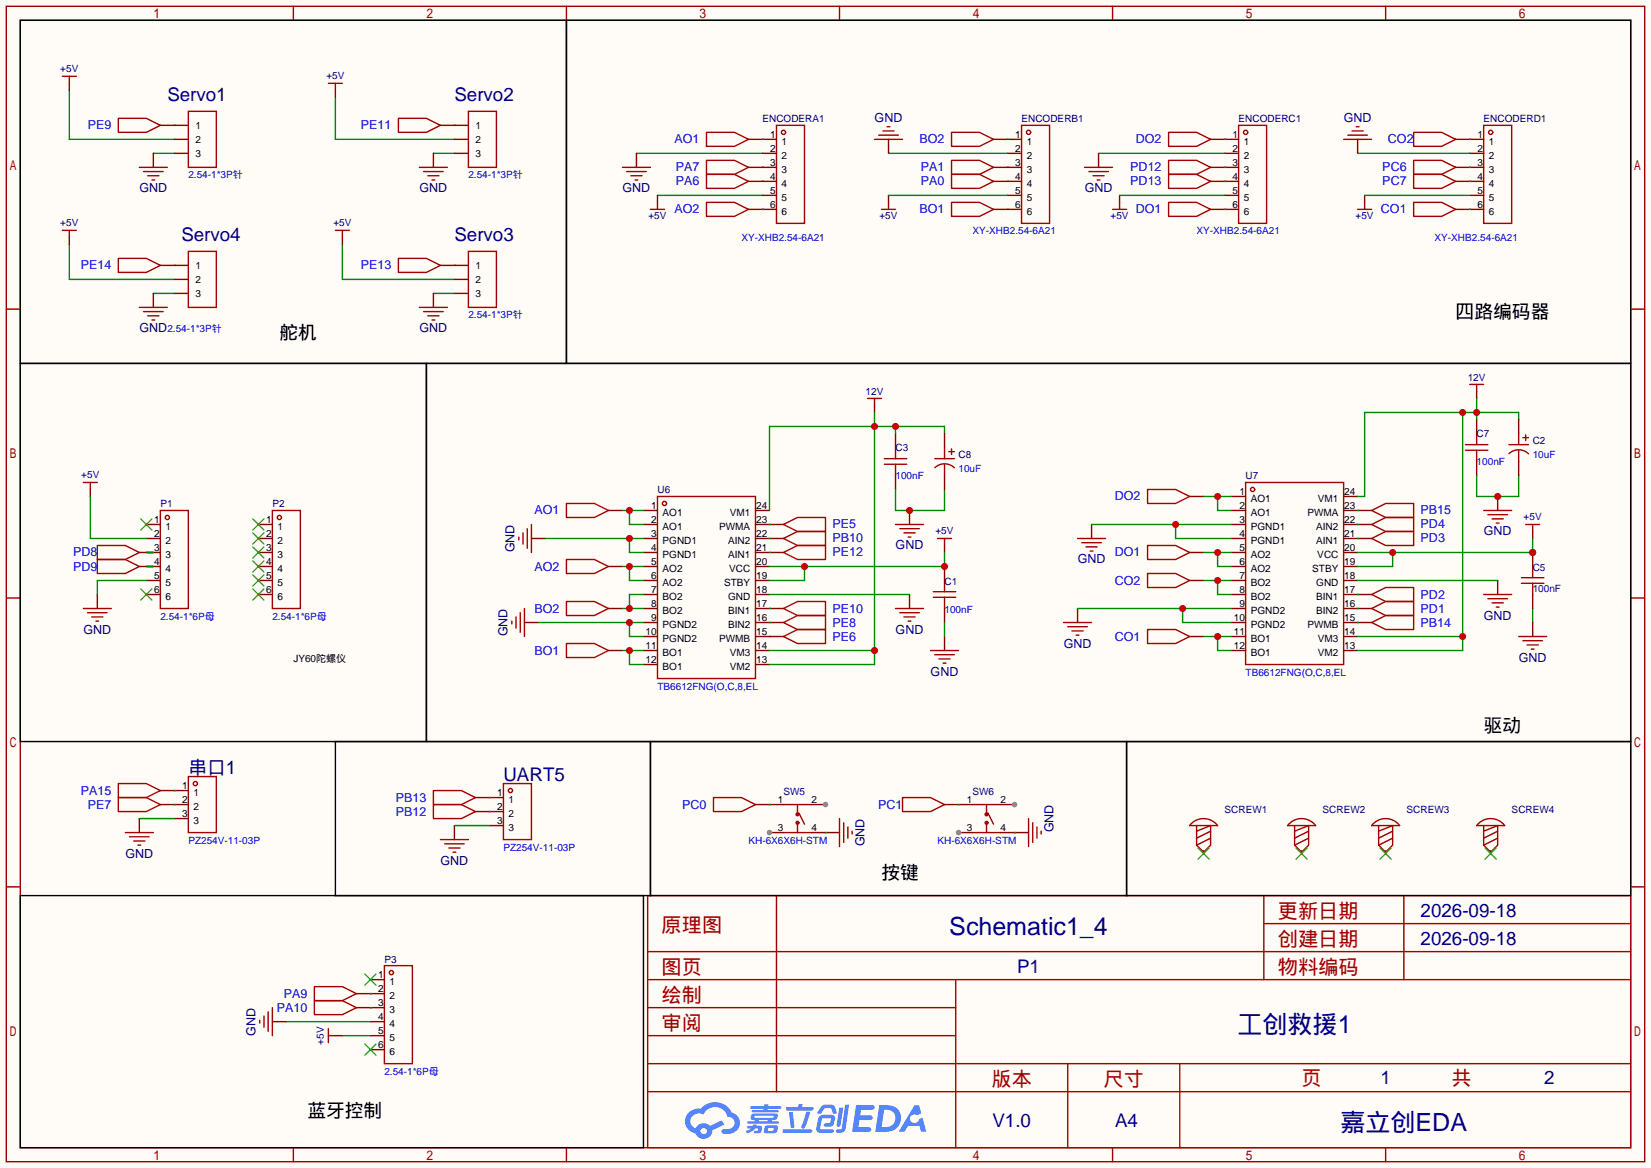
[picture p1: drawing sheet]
<svg xmlns="http://www.w3.org/2000/svg" width="299mm" height="212mm" viewBox="0 0 299 212" stroke-linecap="round" stroke-linejoin="round" font-family="sans-serif">
<path d="M0 0h299.5v211.8h-299.5z" fill="#fffcf7"/>
<g fill="none" stroke="#a10000" stroke-width=".25">
<path d="M1.1 1.1h297.2v209.6h-297.2zM3.7 3.7h292.1v204.5h-292.1zM53.2 1.1v2.6M102.7 1.1v2.6M152.3 1.1v2.6M201.8 1.1v2.6M251.3 1.1v2.6M1.1 56.1h2.6M295.8 56.1h2.5M1.1 108.5h2.6M295.8 108.5h2.5M1.1 160.8h2.6"/>
<path d="M117.5 162.4h178.3v45.8h-178.3zM117.5 177.7h178.3M117.5 172.6h178.3M140.8 162.4v35.6M173.4 177.7v30.5M229.2 162.4v15.3M229.2 167.5h66.6M254.6 162.4v15.3M295.8 160.8h2.5M117.5 182.8h55.9M117.5 198h178.3M117.5 192.9h178.3"/>
<path d="M117.5 187.8h55.9M193.7 192.9v15.3M214 192.9v15.3M53.2 208.2v2.5M102.7 208.2v2.5M152.3 208.2v2.5M201.8 208.2v2.5M251.3 208.2v2.5"/>
</g>
<g fill="#5487ff">
<path d="M155.3 200.4h2.1a.97 .97 0 0 1 1.3 .4 .53 .53 0 0 1-.7 .5h-1.8l-.2 1h1.9a.43 .43 0 0 1 .4 .5 .43 .43 0 0 1-.5 .3h-1.9l-.2 1.3h1.7a.45 .45 0 0 1 .6 .2 .45 .45 0 0 1-.2 .6l-3.2 .1z"/>
<path d="M165.9 200.5h.8l.4 1.4-.7 .4a.82 .82 0 0 0-1.2 .1 .82 .82 0 0 0 .1 1.1 .82 .82 0 0 0 1.2 0l.2-.5 .6-.3 .7 2.5h-.9l-.3-1h-2.1l-.6 1h-1.1z"/>
<path d="M152.2 200.9h.8l-.5 3.2a.36 .36 0 0 1-.4 .3 .36 .36 0 0 1-.3-.4z"/>
<path d="M153.3 200.4h.7l-.6 4.3a1.13 1.13 0 0 1-1.8 .6l.2-.4 .7-.1 .2-.2z"/>
<path d="M149 200.7l.6-.4h1a.77 .77 0 0 1 .9 .6l.3 .9-.2 .2h-.5l-.4-1h-.9a1.3 1.3 0 0 0-.8 .9l-.6 .1-.2-.2z"/>
<path d="M148.6 202.5l.5-.3h1.7a.66 .66 0 0 1 .6 .9l-.1 .4a.81 .81 0 0 1-.9 .9h-.7a.32 .32 0 0 1-.3-.4 .32 .32 0 0 1 .4-.3h.7l.3-.9-1.7 .1-.3 1.9h2.1a.32 .32 0 0 1 .4 .4 .32 .32 0 0 1-.4 .3l-2.3-.1-.5-.3v-.5z"/>
<path d="M142 204.8h5a.33 .33 0 0 1 .3 .4 .33 .33 0 0 1-.3 .3h-4.9l-.2-.2z"/>
<path d="M146.3 201.6h.7l-1 2.9a.36 .36 0 0 1-.4 .2 .36 .36 0 0 1-.3-.3z"/>
<path d="M143.1 201.7h.7l.3 2.6a.34 .34 0 0 1-.3 .3 .34 .34 0 0 1-.4-.2z"/>
<path d="M142.6 200.8h2.2l.1-.4 .1-.2h.6l-.1 .6h1.8a.32 .32 0 0 1 .3 .3 .32 .32 0 0 1-.4 .3h-4.5l-.1-.1z"/>
<path d="M135.6 204.2h.9l.1-.2 .7-.1-.1 .3h.9a.82 .82 0 0 1-.6 1.3h-.7v-.4l.7-.1v-.3h-.5l-.5 .4-1 .4-.2-.4 1-.4h-.8z"/>
<path d="M136.1 200.6h2.5v-.3h.8l-.1 .3h2.2l.2 .3-.2 .2h-2.3v.3h1.8l.2 .2-.2 .2h-4.5l-.2-.2 .1-.2h2l.1-.3h-2.3l-.1-.2z"/>
<path d="M159.5 200.4l-.7 4.9h1.6a2.47 2.47 0 0 0 2.9-1.7 2.47 2.47 0 0 0-1.4-3zM160.4 201.3a1.61 1.61 0 0 1 2 1.4 1.61 1.61 0 0 1-1.8 1.7h-.7z"/>
<path d="M136.3 202.2a.55 .55 0 0 0-.2 .7 .55 .55 0 0 0 .7 .2l.1 .3h-1.3v.4h5.5l.2-.2-.2-.2h-1.2l.2-.3a.7 .7 0 0 0 .8-.2 .7 .7 0 0 0 0-.9h-4.1zM136.9 202.4h3.3l.2 .1-.2 .2h-3.2l-.2-.1zM137.6 203.1h1.7l-.2 .3h-1.4z"/>
<path d="M138.8 204.3a1.05 1.05 0 0 0-.1 1.2 2.91 2.91 0 0 0 2.2-.2 .98 .98 0 0 0 0-1.2h-1.6zM139.4 204.6l.8-.1 .1 .1v.3l-.2 .2h-.8z"/>
<path d="M125 201.7a2.23 2.23 0 0 0-.7 2.3 2.23 2.23 0 0 0 1.8 1.6 1.58 1.58 0 0 0 1.8 .9 1.58 1.58 0 0 0 1.3-1.5l2.2-1-.5-.8-2.1 1a1.65 1.65 0 0 0-2.6 .5 1.45 1.45 0 0 1-.8-2 1.45 1.45 0 0 1 2-.7l.2 .1a2.3 2.3 0 0 1 2.3-1.3 2.3 2.3 0 0 1 2.1 1.7 1.12 1.12 0 0 1 1.2 1.1 1.12 1.12 0 0 1-1.1 1.2h-.7a.45 .45 0 0 0-.6 .3 .45 .45 0 0 0 .5 .6 2.26 2.26 0 0 0 2.9-2.5 2.04 2.04 0 0 0-1.5-1.4 3.3 3.3 0 0 0-5.5-.7l-1.2 .1zM127.1 205.2a.57 .57 0 0 1 1.1 0 .57 .57 0 0 1-1.1 0z"/>
</g>
<g fill="none" stroke="#a10000" stroke-width=".25">
<path d="M15.1 87.5h2.6M16.4 87.5v1.3M17.7 98.9h5l2.6 1.3-2.6 1.3h-5zM29.1 92.6h5.1v17.8h-5.1zM49.4 92.6h5.1v17.8h-5.1zM102.7 91.3h5.1l2.6 1.3-2.6 1.3h-5.1zM119.3 90h17.7v33.1h-17.7zM15.1 110.4h5.1M15.9 111.1h3.5M16.6 111.9h2.1M17.4 112.6h.5M17.7 101.5h5l2.6 1.2-2.6 1.3h-5z"/>
<circle cx="30.4" cy="93.9" r=".38"/>
<circle cx="50.7" cy="93.9" r=".38"/>
<circle cx="120.5" cy="91.3" r=".38"/>
</g>
<g fill="none" stroke="#870000" stroke-width=".25">
<path d="M16.4 88.8v1.2M26.5 95.1h2.6M26.5 97.7h2.6M46.9 95.1h2.5M46.9 97.7h2.5M110.4 92.6h2.5M116.7 95.1h2.6M116.7 97.7h2.6M116.7 92.6h2.6M137 95.1h2.6M137 97.7h2.6M137 92.6h2.6"/>
<path d="M17.7 107.8v2.6M25.3 100.2h3.8M25.3 102.7h3.8M26.5 105.3h2.6M26.5 107.8h2.6M46.9 100.2h2.5M46.9 102.7h2.5M46.9 105.3h2.5M46.9 107.8h2.5M116.7 100.2h2.6M116.7 102.7h2.6M116.7 105.3h2.6"/>
<path d="M116.7 107.8h2.6M116.7 110.4h2.6M116.7 112.9h2.6M116.7 115.4h2.6M116.7 118h2.6M137 100.2h2.6M137 102.7h2.6M137 105.3h2.6M137 107.8h2.6M137 110.4h2.6M137 112.9h2.6M137 115.4h2.6"/>
<path d="M137 118h2.6M116.7 120.5h2.6M137 120.5h2.6"/>
</g>
<g fill="none" stroke="#3c3" stroke-width=".25">
<path d="M25.5 94.1l2.1 2M27.6 94.1l-2.1 2M45.8 94.1l2.1 2M45.8 96.6l2.1 2.1M45.8 99.2l2.1 2M47.9 94.1l-2.1 2M47.9 96.6l-2.1 2.1M47.9 99.2l-2.1 2M25.5 106.8l2.1 2M27.6 106.8l-2.1 2M45.8 101.7l2.1 2.1M45.8 104.3l2.1 2"/>
<path d="M45.8 106.8l2.1 2M47.9 101.7l-2.1 2.1M47.9 104.3l-2.1 2M47.9 106.8l-2.1 2"/>
</g>
<path d="M16.4 90v7.7h10.1M112.9 92.6h3.8M114.2 92.6v2.5h2.5M26.5 100.2h1.3M26.5 102.7h1.3M26.5 105.3h-8.8v2.5" fill="none" stroke="#008700" stroke-width=".25"/>
<circle cx="114.2" cy="92.6" r=".63" fill="#c00"/>
<path d="M110.4 102.7h2.5" fill="none" stroke="#870000" stroke-width=".25"/>
<path d="M102.7 101.5h5.1l2.6 1.2-2.6 1.3h-5.1z" fill="none" stroke="#a10000" stroke-width=".25"/>
<path d="M112.9 102.7h3.8M114.2 102.7v2.6h2.5" fill="none" stroke="#008700" stroke-width=".25"/>
<circle cx="114.2" cy="102.7" r=".63" fill="#c00"/>
<path d="M110.4 118h2.5" fill="none" stroke="#870000" stroke-width=".25"/>
<path d="M102.7 116.7h5.1l2.6 1.3-2.6 1.3h-5.1z" fill="none" stroke="#a10000" stroke-width=".25"/>
<path d="M112.9 118h3.8M114.2 118v2.5h2.5" fill="none" stroke="#008700" stroke-width=".25"/>
<circle cx="114.2" cy="118" r=".63" fill="#c00"/>
<path d="M110.4 110.4h2.5" fill="none" stroke="#870000" stroke-width=".25"/>
<path d="M102.7 109.1h5.1l2.6 1.3-2.6 1.2h-5.1z" fill="none" stroke="#a10000" stroke-width=".25"/>
<path d="M112.9 110.4h3.8M116.7 107.8h-2.5v2.6" fill="none" stroke="#008700" stroke-width=".25"/>
<circle cx="114.2" cy="110.4" r=".63" fill="#c00"/>
<path d="M96.4 97.7h2.5M165 107.8v2.6" fill="none" stroke="#870000" stroke-width=".25"/>
<path d="M94.1 97.4v.5M94.9 96.6v2.1M95.6 95.9v3.5M96.4 95.1v5.1M162.4 110.4h5.1M163.2 111.1h3.6M164 111.9h2M164.7 112.6h.5" fill="none" stroke="#a10000" stroke-width=".25"/>
<path d="M98.9 97.7h17.8M114.2 97.7v2.5h2.5M139.6 107.8h25.4" fill="none" stroke="#008700" stroke-width=".25"/>
<circle cx="114.2" cy="97.7" r=".63" fill="#c00"/>
<path d="M95.1 112.9h2.6" fill="none" stroke="#870000" stroke-width=".25"/>
<path d="M92.8 112.6v.6M93.6 111.9v2M94.4 111.1v3.6M95.1 110.4v5" fill="none" stroke="#a10000" stroke-width=".25"/>
<path d="M97.7 112.9h19M114.2 112.9v2.5h2.5" fill="none" stroke="#008700" stroke-width=".25"/>
<circle cx="114.2" cy="112.9" r=".63" fill="#c00"/>
<path d="M158.6 73.5v1.3M162.4 78.6v2.6M162.4 86.2v2.6M171.3 98.9v1.3" fill="none" stroke="#870000" stroke-width=".25"/>
<path d="M157.4 72.3h2.5M158.6 72.3v1.2M160.4 83.2h4.1M160.4 84.2h4.1M162.4 81.2v2M162.4 84.2v2M170.1 97.7h2.5M171.3 97.7v1.2" fill="none" stroke="#a10000" stroke-width=".25"/>
<path d="M158.6 74.8v45.7h-19M162.4 77.3v1.3M171.3 78.6v-1.3h-31.7v15.3M139.6 118h19" fill="none" stroke="#008700" stroke-width=".25"/>
<g fill="#c00">
<circle cx="158.6" cy="77.3" r=".63"/>
<circle cx="162.4" cy="77.3" r=".63"/>
<circle cx="158.6" cy="118" r=".63"/>
</g>
<path d="M162.4 88.8v3.8h8.9v-3.8" fill="none" stroke="#008700" stroke-width=".25"/>
<path d="M165 92.6v2.5" fill="none" stroke="#870000" stroke-width=".25"/>
<circle cx="165" cy="92.6" r=".63" fill="#c00"/>
<g fill="none" stroke="#a10000" stroke-width=".25">
<path d="M162.4 95.1h5.1M163.2 95.9h3.6M164 96.6h2M164.7 97.4h.5M225.9 87.5h17.8v33h-17.8zM276.7 95.1h2.6M278 95.1v1.3M269.1 107.8h5.1M269.9 108.6h3.5M270.6 109.3h2.1M271.4 110.1h.5"/>
<circle cx="227.2" cy="88.8" r=".38"/>
</g>
<g fill="none" stroke="#870000" stroke-width=".25">
<path d="M223.4 90h2.5M223.4 92.6h2.5M223.4 95.1h2.5M223.4 97.7h2.5M243.7 90h2.6M243.7 92.6h2.6M243.7 95.1h2.6M243.7 97.7h2.6M278 96.4v1.3M223.4 100.2h2.5M223.4 102.7h2.5M223.4 105.3h2.5"/>
<path d="M223.4 107.8h2.5M223.4 110.4h2.5M223.4 112.9h2.5M223.4 115.4h2.5M223.4 118h2.5M243.7 100.2h2.6M243.7 102.7h2.6M243.7 105.3h2.6M243.7 107.8h2.6M243.7 110.4h2.6M243.7 112.9h2.6M243.7 115.4h2.6"/>
<path d="M243.7 118h2.6M271.7 105.3v2.5"/>
</g>
<path d="M278 97.7v2.5h-31.7M246.3 105.3h25.4M252.6 100.2v2.5h-6.3" fill="none" stroke="#008700" stroke-width=".25"/>
<g fill="#c00">
<circle cx="278" cy="100.2" r=".63"/>
<circle cx="252.6" cy="100.2" r=".63"/>
</g>
<path d="M267.8 71v1.3M267.8 76.1v2.5M267.8 83.7v2.5" fill="none" stroke="#870000" stroke-width=".25"/>
<path d="M266.6 69.7h2.5M267.8 69.7v1.3M267.8 78.6v2M265.8 80.6h4.1M265.8 81.7h4.1M267.8 81.7v2" fill="none" stroke="#a10000" stroke-width=".25"/>
<path d="M265.3 74.8v43.2h-19M267.8 72.3v3.8M275.5 76.1v-1.3h-28v15.2h-1.2M246.3 115.4h19" fill="none" stroke="#008700" stroke-width=".25"/>
<g fill="#c00">
<circle cx="267.8" cy="74.8" r=".63"/>
<circle cx="265.3" cy="74.8" r=".63"/>
<circle cx="265.3" cy="115.4" r=".63"/>
</g>
<path d="M267.8 86.2v3.8h7.7v-3.8" fill="none" stroke="#008700" stroke-width=".25"/>
<path d="M271.7 90v2.6" fill="none" stroke="#870000" stroke-width=".25"/>
<circle cx="271.7" cy="90" r=".63" fill="#c00"/>
<path d="M208.2 88.8h5l2.6 1.2-2.6 1.3h-5zM269.1 92.6h5.1M269.9 93.3h3.5M270.6 94.1h2.1M271.4 94.9h.5" fill="none" stroke="#a10000" stroke-width=".25"/>
<path d="M215.8 90h2.5" fill="none" stroke="#870000" stroke-width=".25"/>
<path d="M218.3 90h5.1M220.9 90v2.6h2.5" fill="none" stroke="#008700" stroke-width=".25"/>
<circle cx="220.9" cy="90" r=".63" fill="#c00"/>
<path d="M215.8 100.2h2.5" fill="none" stroke="#870000" stroke-width=".25"/>
<path d="M208.2 98.9h5l2.6 1.3-2.6 1.3h-5z" fill="none" stroke="#a10000" stroke-width=".25"/>
<path d="M218.3 100.2h5.1M220.9 100.2v2.5h2.5" fill="none" stroke="#008700" stroke-width=".25"/>
<circle cx="220.9" cy="100.2" r=".63" fill="#c00"/>
<path d="M215.8 105.3h2.5" fill="none" stroke="#870000" stroke-width=".25"/>
<path d="M208.2 104h5l2.6 1.3-2.6 1.3h-5z" fill="none" stroke="#a10000" stroke-width=".25"/>
<path d="M218.3 105.3h5.1M220.9 105.3v2.5h2.5" fill="none" stroke="#008700" stroke-width=".25"/>
<circle cx="220.9" cy="105.3" r=".63" fill="#c00"/>
<path d="M215.8 115.4h2.5" fill="none" stroke="#870000" stroke-width=".25"/>
<path d="M208.2 114.2h5l2.6 1.2-2.6 1.3h-5z" fill="none" stroke="#a10000" stroke-width=".25"/>
<path d="M218.3 115.4h5.1M220.9 115.4v2.6h2.5" fill="none" stroke="#008700" stroke-width=".25"/>
<circle cx="220.9" cy="115.4" r=".63" fill="#c00"/>
<g fill="none" stroke="#870000" stroke-width=".25">
<path d="M12.6 15.1v1.3M60.8 16.4v1.3M27.8 27.8v2.6M29.1 22.7h5.1M31.6 27.8h2.6M31.6 25.3h2.6M78.6 27.8v2.6M79.9 22.7h5.1M82.4 27.8h2.6M82.4 25.3h2.6M115.4 27.8v2.6M119.3 35.4v1.3"/>
<path d="M135.8 30.4h5M135.8 32.9h5M138.3 27.8h2.5M138.3 25.3h2.5M138.3 35.4h2.5M138.3 38h2.5M161.2 25.3v2.5M161.2 35.4v1.3M180.2 25.3h5.1M180.2 30.4h5.1M180.2 32.9h5.1M180.2 38h5.1"/>
<path d="M182.8 27.8h2.5M182.8 35.4h2.5M199.3 27.8v2.6M203.1 35.4v1.3M222.1 27.8h2.6M222.1 25.3h2.6M222.1 30.4h2.6M222.1 32.9h2.6M222.1 35.4h2.6M222.1 38h2.6M246.3 25.3v2.5M247.5 35.4v1.3"/>
<path d="M266.6 27.8h2.5M266.6 25.3h2.5M266.6 30.4h2.5M266.6 32.9h2.5M266.6 35.4h2.5M266.6 38h2.5M12.6 43.1v1.2M27.8 53.2v2.6M29.1 48.1h5.1M31.6 53.2h2.6M31.6 50.7h2.6M62.1 43.1v1.2"/>
<path d="M78.6 53.2v2.6M79.9 48.1h5.1M82.4 53.2h2.6M82.4 50.7h2.6M198 95.1v2.6M246.3 97.7h2.5M246.3 95.1h2.5M246.3 107.8h2.5M246.3 110.4h2.5M49.4 185.3h2.5M60.8 187.8h1.3M64.6 180.2h2.6"/>
<path d="M64.6 182.8h2.6"/>
</g>
<g fill="none" stroke="#a10000" stroke-width=".25">
<path d="M11.3 13.8h2.5M12.6 13.8v1.3M59.6 15.1h2.5M60.8 15.1v1.3M21.5 21.5h5l2.6 1.2-2.6 1.3h-5zM25.3 30.4h5.1M26 31.1h3.6M26.8 31.9h2M27.6 32.6h.5M34.2 20.2h5v10.2h-5zM72.3 21.5h5l2.6 1.2-2.6 1.3h-5zM76.1 30.4h5.1"/>
<path d="M76.8 31.1h3.6M77.6 31.9h2M78.4 32.6h.5M85 20.2h5v10.2h-5zM112.9 30.4h5.1M113.7 31.1h3.5M114.4 31.9h2.1M115.2 32.6h.5M118 38h2.5M119.3 36.7v1.3M128.1 29.1h5.1l2.6 1.3-2.6 1.2h-5.1zM128.1 31.6h5.1l2.6 1.3-2.6 1.3h-5.1z"/>
<path d="M140.8 22.7h5.1v17.8h-5.1zM158.6 25.3h5.1M159.4 24.5h3.5M159.9 38h2.5M160.1 23.7h2.1M160.9 23h.5M161.2 36.7v1.3M172.6 24h5.1l2.5 1.3-2.5 1.2h-5.1zM172.6 36.7h5.1l2.5 1.3-2.5 1.2h-5.1zM172.6 29.1h5.1l2.5 1.3-2.5 1.2h-5.1zM172.6 31.6h5.1l2.5 1.3-2.5 1.3h-5.1zM185.3 22.7h5.1v17.8h-5.1z"/>
<path d="M196.7 30.4h5.1M197.5 31.1h3.5M198.2 31.9h2.1M199 32.6h.5M201.8 38h2.5M203.1 36.7v1.3M224.7 22.7h5v17.8h-5zM243.7 25.3h5.1M244.5 24.5h3.5M245.2 23.7h2.1M246 23h.5M246.3 38h2.5"/>
<path d="M247.5 36.7v1.3M269.1 22.7h5.1v17.8h-5.1zM11.3 41.8h2.5M12.6 41.8v1.3M21.5 46.9h5l2.6 1.2-2.6 1.3h-5zM25.3 55.8h5.1M26 56.5h3.6M26.8 57.3h2M27.6 58h.5M34.2 45.6h5v10.2h-5zM60.8 41.8h2.6M62.1 41.8v1.3"/>
<path d="M72.3 46.9h5l2.6 1.2-2.6 1.3h-5zM76.1 55.8h5.1M76.8 56.5h3.6M77.6 57.3h2M78.4 58h.5M85 45.6h5v10.2h-5zM195.5 97.7h5M196.2 98.4h3.6M197 99.2h2M197.7 99.9h.5M248.8 97.7l2.5-1.3h5.1v2.5h-5.1zM248.8 95.1l2.5-1.2h5.1v2.5h-5.1z"/>
<path d="M248.8 107.8l2.5-1.2h5.1v2.5h-5.1zM248.8 110.4l2.5-1.3h5.1v2.5h-5.1zM57 178.9h5.1l2.5 1.3-2.5 1.3h-5.1zM47.1 185v.5M47.9 184.3v2M48.6 183.5v3.6M49.4 182.8v5M57 181.5h5.1l2.5 1.3-2.5 1.2h-5.1zM59.6 186.6v2.5M59.6 187.8h1.2"/>
<circle cx="142.1" cy="24" r=".38"/>
<circle cx="186.6" cy="24" r=".38"/>
<circle cx="225.9" cy="24" r=".38"/>
<circle cx="270.4" cy="24" r=".38"/>
</g>
<g fill="none" stroke="#008700" stroke-width=".25">
<path d="M12.6 16.4v8.9h19M60.8 17.7v7.6h21.6M27.8 27.8h3.8M31.6 22.7h.1M78.6 27.8h3.8M82.4 22.7h.1M115.4 27.8h22.9M119.3 35.4h19M138.3 30.4h.1M138.3 32.9h.1M182.8 38h.1M182.8 30.4h.1"/>
<path d="M182.8 32.9h.1M12.6 44.3v6.4h19M27.8 53.2h3.8M31.6 48.1h.1M62.1 44.3v6.4h20.3M78.6 53.2h3.8M82.4 48.1h.1M198 95.1h25.4M213.2 95.1v2.6h10.2M246.3 97.7h.1M246.3 95.1h.1M246.3 107.8h.1"/>
<path d="M246.3 110.4h.1"/>
</g>
<circle cx="213.2" cy="95.1" r=".63" fill="#c00"/>
<path d="M195.5 110.4v2.5" fill="none" stroke="#870000" stroke-width=".25"/>
<path d="M192.9 112.9h5.1M193.7 113.7h3.5M194.4 114.4h2.1M195.2 115.2h.5" fill="none" stroke="#a10000" stroke-width=".25"/>
<path d="M195.5 110.4h27.9M214.5 110.4v2.5h8.9" fill="none" stroke="#008700" stroke-width=".25"/>
<circle cx="214.5" cy="110.4" r=".63" fill="#c00"/>
<g fill="none" stroke="#a10000" stroke-width=".25">
<path d="M128.1 36.7h5.1l2.6 1.3-2.6 1.2h-5.1zM128.1 24h5.1l2.6 1.3-2.6 1.2h-5.1zM212 31.6h5l2.6 1.3-2.6 1.3h-5zM212 29.1h5l2.6 1.3-2.6 1.2h-5zM256.4 29.1h5.1l2.5 1.3-2.5 1.2h-5.1zM256.4 31.6h5.1l2.5 1.3-2.5 1.3h-5.1zM142.1 95.1l2.6-1.2h5v2.5h-5zM248.8 92.6l2.5-1.3h5.1v2.6h-5.1zM248.8 112.9l2.5-1.3h5.1v2.6h-5.1zM275.5 115.4h5M276 104.8h4M276.2 116.2h3.6"/>
<path d="M277 117h2M277.7 117.7h.6M216.2 149.3a3.2 3.2 0 0 1 4.7 .4h-5.1zM217 149.7v3.6l1.3 1.3 1.3-1.3v-3.6l-2.6 1M219.6 150.7l-2.6 1.3M219.6 152l-2.6 1.3M234 149.3a3.2 3.2 0 0 1 4.6 .4h-5zM234.8 149.7v3.6l1.3 1.3 1.3-1.3v-3.6l-2.6 1M237.4 150.7l-2.6 1.3M237.4 152l-2.6 1.3M249.2 149.3a3.2 3.2 0 0 1 4.7 .4h-5.1zM250.1 149.7v3.6l1.2 1.3 1.3-1.3v-3.6l-2.5 1"/>
<path d="M252.6 150.7l-2.5 1.3M252.6 152l-2.5 1.3M268.3 149.3a3.2 3.2 0 0 1 4.6 .4h-5.1zM269.1 149.7v3.6l1.3 1.3 1.3-1.3v-3.6l-2.6 1M271.7 150.7l-2.6 1.3M271.7 152l-2.6 1.3"/>
</g>
<g fill="none" stroke="#870000" stroke-width=".25">
<path d="M135.8 38h2.5M135.8 25.3h2.5M219.6 32.9h2.5M219.6 30.4h2.5M264 32.9h2.6M264 30.4h2.6M139.6 95.1h2.5M246.3 92.6h2.5M246.3 112.9h2.5M278 100.2v2.5M278 112.9v2.5M218.3 154.3v.5"/>
<path d="M236.1 154.3v.5M251.3 154.3v.5M270.4 154.3v.5"/>
</g>
<path d="M217.3 153.8l2 2M219.3 153.8l-2 2M235.1 153.8l2 2M237.1 153.8l-2 2M250.3 153.8l2 2M252.3 153.8l-2 2M269.4 153.8l2 2M271.4 153.8l-2 2" fill="none" stroke="#3c3" stroke-width=".25"/>
<path d="M138.3 25.3h.1M138.3 38h.1M222.1 30.4h.1M222.1 32.9h.1M266.6 32.9h.1M266.6 30.4h.1M139.6 95.1h.1M246.3 92.6h.1M246.3 112.9h.1M278 110.4v2.5" fill="none" stroke="#008700" stroke-width=".25"/>
<circle cx="278" cy="100.2" r=".63" fill="#c00"/>
<path d="M168.8 118h5.1M169.3 107.3h4.1M169.3 108.3h4.1M169.5 118.7h3.6M170.3 119.5h2M171.3 105.3v2M171.3 108.3v2.1M276 105.8h4M278 102.7v2.1M278 105.8v2M171.1 120.3h.5" fill="none" stroke="#a10000" stroke-width=".25"/>
<path d="M171.3 102.7v2.6M171.3 110.4v2.5M171.3 115.4v2.6M278 107.8v2.6" fill="none" stroke="#870000" stroke-width=".25"/>
<path d="M145.9 102.7v2.6h-6.3M171.3 100.2v2.5h-31.7M171.3 112.9v2.5" fill="none" stroke="#008700" stroke-width=".25"/>
<g fill="#c00">
<circle cx="171.3" cy="102.7" r=".63"/>
<circle cx="145.9" cy="102.7" r=".63"/>
</g>
<g fill="none" stroke="#870000" stroke-width=".25">
<path d="M219.6 25.3h2.5M219.6 38h2.5M264 25.3h2.6M264 38h2.6M139.6 97.7h2.5M139.6 115.4h2.5M139.6 112.9h2.5M139.6 110.4h2.5M139.6 100.2h2.5M25.3 148.5v2.5M31.6 143.4h2.6M31.6 145.9h2.6"/>
<path d="M31.6 148.5h2.6M82.4 149.7v2.6M86.2 147.2h5.1M86.2 144.7h5.1M88.8 149.7h2.5M137 145.9h5.1M147.2 145.9h2.5M149.7 151h2.6M171.3 145.9h2.6M184 151h2.6M67.2 177.7h2.5M67.2 180.2h2.5"/>
<path d="M67.2 182.8h2.5M67.2 185.3h2.5M67.2 187.8h2.5M67.2 190.4h2.5"/>
</g>
<g fill="none" stroke="#a10000" stroke-width=".25">
<path d="M212 24h5l2.6 1.3-2.6 1.2h-5zM212 36.7h5l2.6 1.3-2.6 1.2h-5zM256.4 24h5.1l2.5 1.3-2.5 1.2h-5.1zM256.4 36.7h5.1l2.5 1.3-2.5 1.2h-5.1zM142.1 97.7l2.6-1.3h5v2.5h-5zM142.1 115.4l2.6-1.2h5v2.5h-5zM142.1 112.9l2.6-1.3h5v2.6h-5zM142.1 110.4l2.6-1.3h5v2.5h-5zM142.1 100.2l2.6-1.3h5v2.6h-5zM22.7 151h5.1M23.5 151.8h3.6M24.3 152.5h2"/>
<path d="M25 153.3h.5M34.2 140.8h5v10.2h-5zM78.6 145.9h5.1l2.5 1.3-2.5 1.3h-5.1zM78.6 143.4h5.1l2.5 1.3-2.5 1.2h-5.1zM79.9 152.3h5.1M80.6 153h3.6M81.4 153.8h2M82.2 154.6h.5M91.3 142.1h5.1v10.2h-5.1zM129.4 144.7h5.1l2.5 1.2-2.5 1.3h-5.1zM142.1 151h5.1M142.1 145.9h5.1"/>
<path d="M144.7 145.9v1.8M144.7 149.2v1.8M144.9 147.4l1 2.1M152.3 148.5v5M153 149.2v3.6M153.8 150v2M154.6 150.7v.6M163.7 144.7h5.1l2.5 1.2-2.5 1.3h-5.1zM186.6 148.5v5M187.3 149.2v3.6M188.1 150v2M188.8 150.7v.6"/>
<path d="M69.7 175.1h5.1v17.8h-5.1z"/>
<circle cx="35.4" cy="142.1" r=".38"/>
<circle cx="92.6" cy="143.4" r=".38"/>
<circle cx="71" cy="176.4" r=".38"/>
</g>
<g fill="none" stroke="#008700" stroke-width=".25">
<path d="M222.1 25.3h.1M222.1 38h.1M266.6 25.3h.1M266.6 38h.1M139.6 97.7h.1M139.6 115.4h.1M139.6 112.9h.1M139.6 110.4h.1M139.6 100.2h.1M25.3 148.5h6.3M82.4 149.7h6.4M88.8 147.2h.1"/>
<path d="M88.8 144.7h.1M51.9 185.3h15.3M62.1 187.8h5.1M67.2 180.2h.1M67.2 182.8h.1"/>
</g>
<path d="M66.2 176.7l2 2M68.2 176.7l-2 2M66.2 189.4l2 2M68.2 189.4l-2 2" fill="none" stroke="#3c3" stroke-width=".25"/>
<circle cx="149.7" cy="145.9" r=".51" fill="#999"/>
<path d="M139.6 151h2.5" fill="none" stroke="#870000" stroke-width=".25"/>
<circle cx="139.6" cy="151" r=".51" fill="#999"/>
<path d="M147.2 151h2.5M173.9 145.9h2.5M181.5 145.9h2.5" fill="none" stroke="#870000" stroke-width=".25"/>
<g fill="none" stroke="#a10000" stroke-width=".25">
<path d="M176.4 145.9h5.1M176.4 151h5.1M178.9 145.9v1.8M178.9 149.2v1.8M179.2 147.4l1 2.1"/>
<circle cx="144.7" cy="147.7" r=".25"/>
<circle cx="144.7" cy="149.2" r=".25"/>
</g>
<circle cx="184" cy="145.9" r=".51" fill="#999"/>
<path d="M173.9 151h2.5" fill="none" stroke="#870000" stroke-width=".25"/>
<circle cx="173.9" cy="151" r=".51" fill="#999"/>
<path d="M171.3 78.6v2.6M275.5 76.1v2.5M171.3 86.2v2.6M275.5 83.7v2.5M29.1 143.4h2.5M29.1 145.9h2.5M181.5 151h2.5" fill="none" stroke="#870000" stroke-width=".25"/>
<g fill="none" stroke="#a10000" stroke-width=".25">
<path d="M275.5 78.6v2M276.2 79.4h1M276.7 78.9v1M169.5 83.2h3.6M169.6 84.8a2.54 2.54 0 0 1 3.5 0M171.3 81.2v2M171.3 84.2v2M172.1 81.9h1M172.6 81.4v1M273.7 80.6h3.5M273.7 82.3a2.54 2.54 0 0 1 3.5 0M275.5 81.7v2"/>
<path d="M21.5 142.1h5l2.6 1.3-2.6 1.3h-5zM21.5 144.7h5l2.6 1.2-2.6 1.3h-5z"/>
<circle cx="178.9" cy="147.7" r=".25"/>
<circle cx="178.9" cy="149.2" r=".25"/>
</g>
<g fill="none" stroke="#008700" stroke-width=".25">
<path d="M161.2 27.8h21.6M161.2 35.4h21.6M182.8 25.3h.1M199.3 27.8h22.8M203.1 35.4h19M246.3 27.8h20.3M247.5 35.4h19.1M31.6 143.4h.1M31.6 145.9h.1M139.6 145.9h.1M149.7 151h.1M173.9 145.9h.1"/>
<path d="M184 151h.1"/>
</g>
<path d="M3.7 3.7h99v62.2h-99zM102.7 3.7h193.1v62.2h-193.1zM3.7 65.9h73.6v68.6h-73.6zM77.3 65.9h218.5v68.6h-218.5zM60.8 134.5h57.2v27.9h-57.2zM118 134.5h86.3v27.9h-86.3zM204.3 134.5h91.5v27.9h-91.5zM3.7 162.4h113v45.8h-113z" fill="none" stroke="#000" stroke-width=".25"/>
<g font-size="4.5" fill="#000080">
<text x="172.2" y="169.5">Schematic1_4</text>
<text x="224.5" y="187.3">工创救援1</text>
<text x="243.2" y="205.1">嘉立创EDA</text>
</g>
<g font-size="3.7" fill="#a00000">
<text x="231.8" y="166.5">更新日期</text>
<text x="120" y="169">原理图</text>
<text x="231.8" y="171.6">创建日期</text>
<text x="120" y="176.6">图页</text>
<text x="231.8" y="176.6">物料编码</text>
<text x="120" y="181.7">绘制</text>
<text x="120" y="186.8">审阅</text>
<text x="179.9" y="197">版本</text>
<text x="200.2" y="197">尺寸</text>
<text x="236.1" y="196.7">页</text>
<text x="263.3" y="196.7">共</text>
</g>
<g font-size="3.4" fill="#000080">
<text x="30.4" y="18.4">Servo1</text>
<text x="82.4" y="18.4">Servo2</text>
<text x="32.9" y="43.8">Servo4</text>
<text x="82.4" y="43.8">Servo3</text>
<text x="34.2" y="140.3">串口1</text>
<text x="91.3" y="141.6">UART5</text>
<text x="257.7" y="166.3">2026-09-18</text>
<text x="257.7" y="171.4">2026-09-18</text>
<text x="184.5" y="176.5">P1</text>
<text x="250.4" y="196.6">1</text>
<text x="280.1" y="196.6">2</text>
<text x="180" y="204.4">V1.0</text>
<text x="202.3" y="204.4">A4</text>
</g>
<g font-size="3.4">
<text x="264" y="57.7">四路编码器</text>
<text x="50.7" y="61.6">舵机</text>
<text x="269.1" y="132.7">驱动</text>
<text x="159.9" y="159.3">按键</text>
<text x="55.8" y="202.5">蓝牙控制</text>
</g>
<g font-size="2.3" fill="#00f">
<text x="15.9" y="23.5">PE9</text>
<text x="65.4" y="23.5">PE11</text>
<text x="122.3" y="26">AO1</text>
<text x="166.8" y="26">BO2</text>
<text x="206" y="26">DO2</text>
<text x="251.7" y="26">CO2</text>
<text x="122.6" y="31.1">PA7</text>
<text x="122.6" y="33.6">PA6</text>
<text x="167" y="31.1">PA1</text>
<text x="167" y="33.6">PA0</text>
<text x="205" y="33.6">PD13</text>
<text x="205" y="31.1">PD12</text>
<text x="250.7" y="31.1">PC6</text>
<text x="250.7" y="33.6">PC7</text>
<text x="122.3" y="38.7">AO2</text>
<text x="166.8" y="38.7">BO1</text>
<text x="206" y="38.7">DO1</text>
<text x="250.5" y="38.7">CO1</text>
<text x="14.6" y="48.9">PE14</text>
<text x="65.4" y="48.9">PE13</text>
<text x="96.9" y="93.3">AO1</text>
<text x="151" y="95.8">PE5</text>
<text x="202.2" y="90.8">DO2</text>
<text x="257.7" y="95.8">PD4</text>
<text x="257.7" y="93.3">PB15</text>
<text x="13.2" y="100.9">PD8</text>
<text x="151" y="98.4">PB10</text>
<text x="151" y="100.9">PE12</text>
<text x="202.2" y="100.9">DO1</text>
<text x="257.7" y="98.4">PD3</text>
<text x="13.2" y="103.5">PD9</text>
<text x="96.9" y="103.5">AO2</text>
<text x="202.2" y="106">CO2</text>
<text x="96.9" y="111.1">BO2</text>
<text x="151" y="113.6">PE8</text>
<text x="151" y="111.1">PE10</text>
<text x="257.7" y="108.5">PD2</text>
<text x="257.7" y="111.1">PD1</text>
<text x="257.7" y="113.6">PB14</text>
<text x="96.9" y="118.7">BO1</text>
<text x="151" y="116.2">PE6</text>
<text x="202.2" y="116.2">CO1</text>
<text x="14.6" y="144.1">PA15</text>
<text x="15.9" y="146.6">PE7</text>
<text x="71.8" y="147.9">PB12</text>
<text x="71.8" y="145.4">PB13</text>
<text x="123.7" y="146.6">PC0</text>
<text x="159.3" y="146.6">PC1</text>
<text x="50.2" y="183.5">PA10</text>
<text x="51.5" y="180.9">PA9</text>
</g>
<g font-size="2.3" fill="#000080">
<text x="158.6" y="22.2">GND</text>
<text x="243.7" y="22.2">GND</text>
<text x="25.3" y="34.9">GND</text>
<text x="76.1" y="34.9">GND</text>
<text x="112.9" y="34.9">GND</text>
<text x="196.7" y="34.9">GND</text>
<text x="25.3" y="60.3">GND</text>
<text x="76.1" y="60.3">GND</text>
<text x="93.3" y="100.2" transform="rotate(-90 93.3 100.2)">GND</text>
<text x="162.5" y="99.7">GND</text>
<text x="269.1" y="97.1">GND</text>
<text x="195.5" y="102.2">GND</text>
<text x="269.1" y="112.4">GND</text>
<text x="15.1" y="114.9">GND</text>
<text x="92" y="115.4" transform="rotate(-90 92 115.4)">GND</text>
<text x="162.5" y="114.9">GND</text>
<text x="192.9" y="117.4">GND</text>
<text x="275.5" y="120">GND</text>
<text x="168.8" y="122.5">GND</text>
<text x="22.8" y="155.5">GND</text>
<text x="156.8" y="153.5" transform="rotate(-90 156.8 153.5)">GND</text>
<text x="191.1" y="151" transform="rotate(-90 191.1 151)">GND</text>
<text x="79.9" y="156.8">GND</text>
<text x="46.3" y="187.8" transform="rotate(-90 46.3 187.8)">GND</text>
</g>
<g font-size="1.8" fill="#000080">
<text x="10.9" y="13">+5V</text>
<text x="59.2" y="14.3">+5V</text>
<text x="138.3" y="22.2">ENCODERA1</text>
<text x="185.3" y="22.2">ENCODERB1</text>
<text x="224.7" y="22.2">ENCODERC1</text>
<text x="269.1" y="22.2">ENCODERD1</text>
<text x="10.9" y="41">+5V</text>
<text x="60.5" y="41">+5V</text>
<text x="117.6" y="39.7">+5V</text>
<text x="159.5" y="39.7">+5V</text>
<text x="201.4" y="39.7">+5V</text>
<text x="245.9" y="39.7">+5V</text>
<text x="157" y="71.7">12V</text>
<text x="266.2" y="69.2">12V</text>
<text x="162.4" y="81.9">C3</text>
<text x="173.9" y="83.1">C8</text>
<text x="267.8" y="79.3">C7</text>
<text x="278" y="80.6">C2</text>
<text x="14.7" y="86.7">+5V</text>
<text x="119.3" y="89.5">U6</text>
<text x="225.9" y="87">U7</text>
<text x="29.1" y="92">P1</text>
<text x="49.4" y="92">P2</text>
<text x="276.4" y="94.3">+5V</text>
<text x="169.7" y="96.9">+5V</text>
<text x="171.3" y="106">C1</text>
<text x="278" y="103.5">C5</text>
<text x="278" y="107.3">100nF</text>
<text x="142.1" y="144.1">SW5</text>
<text x="176.4" y="144.1">SW6</text>
<text x="222.1" y="147.4">SCREW1</text>
<text x="239.9" y="147.4">SCREW2</text>
<text x="255.1" y="147.4">SCREW3</text>
<text x="274.2" y="147.4">SCREW4</text>
<text x="69.7" y="174.6">P3</text>
<text x="58.8" y="189.5" transform="rotate(-90 58.8 189.5)">+5V</text>
</g>
<g font-size="1.8">
<text x="35.4" y="23.4">1</text>
<text x="86.2" y="23.4">1</text>
<text x="35.4" y="28.5">3</text>
<text x="35.4" y="26">2</text>
<text x="86.2" y="28.5">3</text>
<text x="86.2" y="26">2</text>
<text x="139.7" y="25">1</text>
<text x="139.7" y="27.5">2</text>
<text x="141.8" y="26.2">1</text>
<text x="141.8" y="28.8">2</text>
<text x="184.2" y="25">1</text>
<text x="184.2" y="27.5">2</text>
<text x="186.2" y="26.2">1</text>
<text x="186.2" y="28.8">2</text>
<text x="223.5" y="25">1</text>
<text x="223.5" y="27.5">2</text>
<text x="225.6" y="26.2">1</text>
<text x="225.6" y="28.8">2</text>
<text x="268" y="25">1</text>
<text x="268" y="27.5">2</text>
<text x="270.1" y="26.2">1</text>
<text x="270.1" y="28.8">2</text>
<text x="139.7" y="30">3</text>
<text x="139.7" y="32.6">4</text>
<text x="139.7" y="35.1">5</text>
<text x="141.8" y="31.3">3</text>
<text x="141.8" y="33.9">4</text>
<text x="184.2" y="30">3</text>
<text x="184.2" y="32.6">4</text>
<text x="184.2" y="35.1">5</text>
<text x="186.2" y="31.3">3</text>
<text x="186.2" y="33.9">4</text>
<text x="223.5" y="30">3</text>
<text x="223.5" y="32.6">4</text>
<text x="223.5" y="35.1">5</text>
<text x="225.6" y="31.3">3</text>
<text x="225.6" y="33.9">4</text>
<text x="268" y="30">3</text>
<text x="268" y="32.6">4</text>
<text x="268" y="35.1">5</text>
<text x="270.1" y="31.3">3</text>
<text x="270.1" y="33.9">4</text>
<text x="139.7" y="37.7">6</text>
<text x="141.8" y="36.4">5</text>
<text x="141.8" y="38.9">6</text>
<text x="184.2" y="37.7">6</text>
<text x="186.2" y="36.4">5</text>
<text x="186.2" y="38.9">6</text>
<text x="223.5" y="37.7">6</text>
<text x="225.6" y="36.4">5</text>
<text x="225.6" y="38.9">6</text>
<text x="268" y="37.7">6</text>
<text x="270.1" y="36.4">5</text>
<text x="270.1" y="38.9">6</text>
<text x="35.4" y="53.9">3</text>
<text x="35.4" y="48.8">1</text>
<text x="35.4" y="51.4">2</text>
<text x="86.2" y="53.9">3</text>
<text x="86.2" y="48.8">1</text>
<text x="86.2" y="51.4">2</text>
<text x="224.8" y="89.7">1</text>
<text x="243.8" y="89.7">24</text>
<text x="27.9" y="94.8">1</text>
<text x="48.3" y="94.8">1</text>
<text x="118.1" y="92.3">1</text>
<text x="118.1" y="94.8">2</text>
<text x="120.2" y="93.5">AO1</text>
<text x="132.4" y="93.5">VM1</text>
<text x="137.2" y="94.8">23</text>
<text x="137.2" y="92.3">24</text>
<text x="224.8" y="92.3">2</text>
<text x="224.8" y="94.8">3</text>
<text x="226.9" y="91">AO1</text>
<text x="226.9" y="93.5">AO1</text>
<text x="237.1" y="93.5">PWMA</text>
<text x="239" y="91">VM1</text>
<text x="243.8" y="94.8">22</text>
<text x="243.8" y="92.3">23</text>
<text x="27.9" y="97.4">2</text>
<text x="27.9" y="99.9">3</text>
<text x="30" y="96.1">1</text>
<text x="30" y="98.6">2</text>
<text x="30" y="101.2">3</text>
<text x="48.3" y="97.4">2</text>
<text x="48.3" y="99.9">3</text>
<text x="50.3" y="96.1">1</text>
<text x="50.3" y="98.6">2</text>
<text x="50.3" y="101.2">3</text>
<text x="118.1" y="97.4">3</text>
<text x="118.1" y="99.9">4</text>
<text x="120.2" y="96.1">AO1</text>
<text x="120.2" y="98.6">PGND1</text>
<text x="120.2" y="101.2">PGND1</text>
<text x="130.5" y="96.1">PWMA</text>
<text x="132.1" y="101.2">AIN1</text>
<text x="132.1" y="98.6">AIN2</text>
<text x="137.2" y="99.9">21</text>
<text x="137.2" y="97.4">22</text>
<text x="224.8" y="97.4">4</text>
<text x="224.8" y="99.9">5</text>
<text x="226.9" y="96.1">PGND1</text>
<text x="226.9" y="98.6">PGND1</text>
<text x="226.9" y="101.2">AO2</text>
<text x="238.7" y="98.6">AIN1</text>
<text x="238.7" y="96.1">AIN2</text>
<text x="238.9" y="101.2">VCC</text>
<text x="243.8" y="99.9">20</text>
<text x="243.8" y="97.4">21</text>
<text x="27.9" y="102.4">4</text>
<text x="27.9" y="105">5</text>
<text x="27.9" y="107.5">6</text>
<text x="30" y="103.7">4</text>
<text x="30" y="106.2">5</text>
<text x="48.3" y="102.4">4</text>
<text x="48.3" y="105">5</text>
<text x="48.3" y="107.5">6</text>
<text x="50.3" y="103.7">4</text>
<text x="50.3" y="106.2">5</text>
<text x="118.1" y="102.4">5</text>
<text x="118.1" y="105">6</text>
<text x="118.1" y="107.5">7</text>
<text x="120.2" y="103.7">AO2</text>
<text x="120.2" y="106.2">AO2</text>
<text x="131.4" y="106.2">STBY</text>
<text x="132.3" y="103.7">VCC</text>
<text x="137.2" y="107.5">18</text>
<text x="137.2" y="105">19</text>
<text x="137.2" y="102.4">20</text>
<text x="224.8" y="102.4">6</text>
<text x="224.8" y="105">7</text>
<text x="224.8" y="107.5">8</text>
<text x="226.9" y="103.7">AO2</text>
<text x="226.9" y="106.2">BO2</text>
<text x="238" y="103.7">STBY</text>
<text x="238.7" y="106.2">GND</text>
<text x="243.8" y="107.5">17</text>
<text x="243.8" y="105">18</text>
<text x="243.8" y="102.4">19</text>
<text x="30" y="108.8">6</text>
<text x="50.3" y="108.8">6</text>
<text x="118.1" y="110.1">8</text>
<text x="118.1" y="112.6">9</text>
<text x="120.2" y="108.8">BO2</text>
<text x="120.2" y="111.3">BO2</text>
<text x="120.2" y="113.9">PGND2</text>
<text x="132.1" y="113.9">BIN2</text>
<text x="132.1" y="111.3">BIN1</text>
<text x="132.1" y="108.8">GND</text>
<text x="137.2" y="112.6">16</text>
<text x="137.2" y="110.1">17</text>
<text x="223.8" y="112.6">10</text>
<text x="224.8" y="110.1">9</text>
<text x="226.9" y="108.8">BO2</text>
<text x="226.9" y="111.3">PGND2</text>
<text x="226.9" y="113.9">PGND2</text>
<text x="237.1" y="113.9">PWMB</text>
<text x="238.7" y="111.3">BIN2</text>
<text x="238.7" y="108.8">BIN1</text>
<text x="243.8" y="112.6">15</text>
<text x="243.8" y="110.1">16</text>
<text x="53.2" y="120">JY60陀螺仪</text>
<text x="117.1" y="115.1">10</text>
<text x="117.1" y="117.7">11</text>
<text x="120.2" y="116.4">PGND2</text>
<text x="120.2" y="118.9">BO1</text>
<text x="130.5" y="116.4">PWMB</text>
<text x="132.4" y="118.9">VM3</text>
<text x="137.2" y="117.7">14</text>
<text x="137.2" y="115.1">15</text>
<text x="223.8" y="115.1">11</text>
<text x="223.8" y="117.7">12</text>
<text x="226.9" y="116.4">BO1</text>
<text x="226.9" y="118.9">BO1</text>
<text x="239" y="118.9">VM2</text>
<text x="239" y="116.4">VM3</text>
<text x="243.8" y="117.7">13</text>
<text x="243.8" y="115.1">14</text>
<text x="117.1" y="120.2">12</text>
<text x="120.2" y="121.5">BO1</text>
<text x="132.4" y="121.5">VM2</text>
<text x="137.2" y="120.2">13</text>
<text x="33" y="143.1">1</text>
<text x="33" y="145.6">2</text>
<text x="33" y="148.2">3</text>
<text x="35.1" y="144.3">1</text>
<text x="35.1" y="146.9">2</text>
<text x="35.1" y="149.4">3</text>
<text x="90.2" y="144.3">1</text>
<text x="90.2" y="146.9">2</text>
<text x="90.2" y="149.4">3</text>
<text x="92.3" y="145.6">1</text>
<text x="92.3" y="148.2">2</text>
<text x="141.1" y="145.6">1</text>
<text x="147.2" y="145.6">2</text>
<text x="175.4" y="145.6">1</text>
<text x="181.5" y="145.6">2</text>
<text x="92.3" y="150.7">3</text>
<text x="141.1" y="150.7">3</text>
<text x="147.2" y="150.7">4</text>
<text x="175.4" y="150.7">3</text>
<text x="181.5" y="150.7">4</text>
<text x="68.6" y="177.4">1</text>
<text x="68.6" y="179.9">2</text>
<text x="70.7" y="178.6">1</text>
<text x="68.6" y="182.4">3</text>
<text x="68.6" y="185">4</text>
<text x="70.7" y="181.2">2</text>
<text x="70.7" y="183.7">3</text>
<text x="68.6" y="187.5">5</text>
<text x="68.6" y="190.1">6</text>
<text x="70.7" y="186.3">4</text>
<text x="70.7" y="188.8">5</text>
<text x="70.7" y="191.3">6</text>
</g>
<g font-size="1.8" fill="#00f">
<text x="34.2" y="32.3">2.54-1*3P针</text>
<text x="85" y="32.3">2.54-1*3P针</text>
<text x="134.5" y="43.8">XY-XHB2.54-6A21</text>
<text x="176.4" y="42.5">XY-XHB2.54-6A21</text>
<text x="217" y="42.5">XY-XHB2.54-6A21</text>
<text x="260.2" y="43.8">XY-XHB2.54-6A21</text>
<text x="85" y="57.7">2.54-1*3P针</text>
<text x="30.4" y="60.3">2.54-1*3P针</text>
<text x="278" y="83.1">10uF</text>
<text x="162.4" y="87">100nF</text>
<text x="173.9" y="85.7">10uF</text>
<text x="267.8" y="84.4">100nF</text>
<text x="29.1" y="112.4">2.54-1*6P母</text>
<text x="49.4" y="112.4">2.54-1*6P母</text>
<text x="171.3" y="111.1">100nF</text>
<text x="119.3" y="125.1">TB6612FNG(O,C,8,EL</text>
<text x="225.9" y="122.5">TB6612FNG(O,C,8,EL</text>
<text x="34.2" y="153">PZ254V-11-03P</text>
<text x="91.3" y="154.3">PZ254V-11-03P</text>
<text x="135.8" y="153">KH-6X6X6H-STM</text>
<text x="170.1" y="153">KH-6X6X6H-STM</text>
<text x="69.7" y="194.9">2.54-1*6P母</text>
</g>
</svg>
